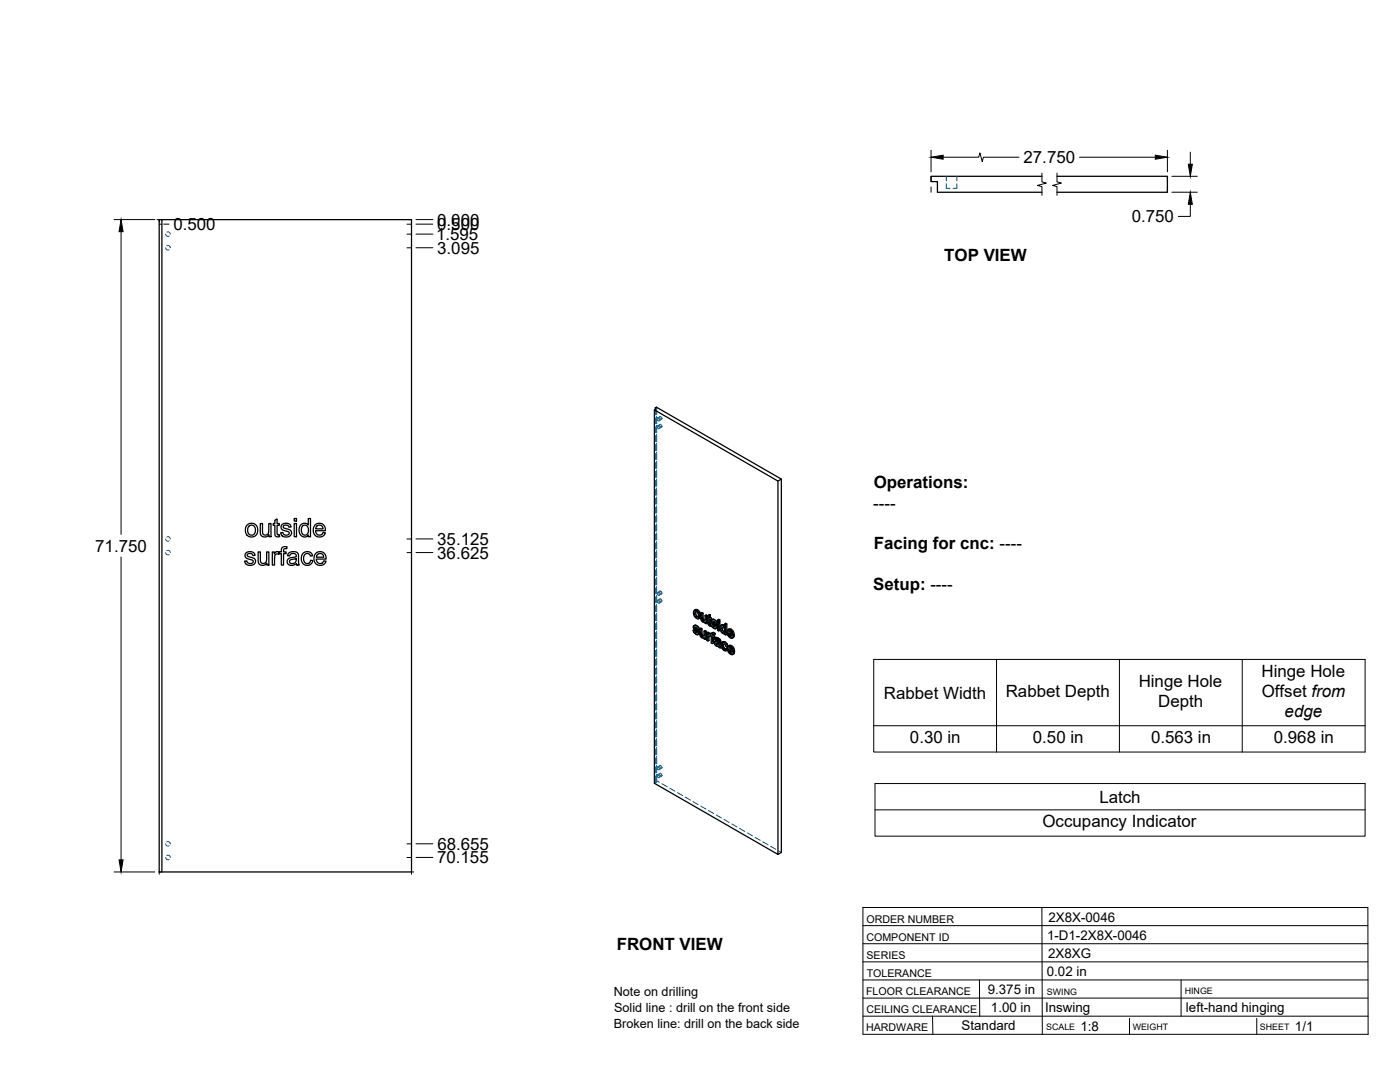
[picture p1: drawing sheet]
<svg xmlns="http://www.w3.org/2000/svg" width="559mm" height="432mm" viewBox="0 0 559 432" stroke-linecap="round" stroke-linejoin="round" font-family="sans-serif">
<!-- layer: Hidden -->
<g fill="none" stroke="#00557f" stroke-width=".4">
<path d="M377.7 73.3v1.8h1.5M377.7 70.4v1.8M381.9 73.3v1.8h-1.5M381.9 70.4v1.8M66.1 98.9l.5 .8h.9M66.1 93.5l.5 .7h.9M66.6 98.1h.8l.6 .8M66.6 92.6h.8l.6 .8M261.6 163.4v2.1M261.6 166.7v2.4M261.6 170.3v2.4M261.6 173.9v2.4"/>
<path d="M261.6 177.4v2.4M262 162.5v2.5M262 166.2v2.3M262 169.7v2.4M262 173.3v2.4M262 176.9v2.3M262.1 163.1v2.4M262.1 166.7v2.4M262.1 170.3v2.4M262.1 173.9v2.4M262.1 177.4v2.4M262.3 170a.55 .55 0 0 1 .8 .3 .55 .55 0 0 1-.3 .7z"/>
<path d="M262.3 166.9a.54 .54 0 0 1 .8 .3 .54 .54 0 0 1-.3 .7zM263.4 169.4a.56 .56 0 0 1 .7 .4 .56 .56 0 0 1-.3 .7l-.5-.7zM263.4 166.3a.56 .56 0 0 1 .7 .3 .56 .56 0 0 1-.3 .7l-.5-.6zM263.4 169.4l-1 .5M263.4 166.3l-1 .5M264.1 170.5l-1 .5M264.1 167.4l-1 .5M261.6 181v2.4M261.6 184.6v2.4M261.6 188.2v2.3M261.6 191.7v2.4M261.6 195.3v2.4"/>
<path d="M261.6 198.9v2.4M262 180.4v2.4M262 184v2.4M262 187.6v2.4M262 191.2v2.3M262 194.7v2.4M262 198.3v2.4M262.1 181v2.4M262.1 184.6v2.4M262.1 188.2v2.3M262.1 191.7v2.4M262.1 195.3v2.4"/>
<path d="M262.1 198.9v2.4M66.1 215.1l.5 .8h.9M66.6 219.8l.8-.1 .6 .8M66.6 214.3h.8l.6 .8M261.6 202.4v2.4M261.6 206v2.4M261.6 209.6v2.4M261.6 213.1v2.4M261.6 216.7v2.4M262 201.9v2.4M262 205.4v2.4M262 209v2.4"/>
<path d="M262 212.6v2.4M262 216.2v2.3M262 219.7v2.4M262.1 202.4v2.4M262.1 206v2.4M262.1 209.6v2.4M262.1 213.1v2.4M262.1 216.7v2.4M66.1 220.5l.5 .8h.9M261.6 220.3v2.4M261.6 223.9v2.4M261.6 227.4v2.4"/>
<path d="M261.6 231v2.4M261.6 234.6v2.4M261.6 238.2v2.3M262 223.3v2.4M262 226.9v2.4M262 230.4v2.4M262 234v2.4M262 237.6v2.4M262.1 220.3v2.4M262.1 223.9v2.4M262.1 227.4v2.4M262.1 231v2.4"/>
<path d="M262.1 234.6v2.4M262.1 238.2v2.3M262.4 239.6a.56 .56 0 0 1 .7 .3 .56 .56 0 0 1-.3 .8l-.5-.7zM262.4 236.5a.56 .56 0 0 1 .7 .3 .56 .56 0 0 1-.3 .8l-.5-.7zM263.4 239.1a.55 .55 0 0 1 .7 .3 .55 .55 0 0 1-.3 .7zM263.4 236a.54 .54 0 0 1 .7 .2 .54 .54 0 0 1-.3 .8zM263.4 239l-1 .6M263.4 235.9l-1 .6M264.1 237l-1 .6M261.6 241.7v2.4M261.6 245.3v2.4M261.6 248.9v2.3"/>
<path d="M261.6 252.5v2.3M261.6 256v2.4M261.6 259.6v2.4M262 241.2v2.3M262 244.7v2.4M262 248.3v2.4M262 251.9v2.4M262 255.5v2.3M262 259v2.4M262.1 241.7v2.4M262.1 245.3v2.4M262.1 248.9v2.3"/>
<path d="M262.1 252.5v2.3M262.1 256v2.4M262.1 259.6v2.4M264.1 240.1l-1 .6M277.1 251.2l.3 1M277.2 250l-.5 .3M277.2 249.7l-.4 .2M277.2 244.3l-.4 .2M277.3 251.3l.3 .3M277.3 250.4l-.5 .3M277.4 249.5l-.2 .5 .1 .6 1.3 1.2a.36 .36 0 0 1 .2 .4 .36 .36 0 0 1-.3 .4l.3-.3M277.4 252.2l.9 .7 .7 .1"/>
<path d="M277.4 252.2l-.4 .2M277.5 251.4l-.1 .1M277.5 250.9l-.4 .3M277.6 245.6l.9 .9 .8 .1M277.6 245.6l-.5 .3M277.6 250.2l-.1 .1M277.6 250.3a.33 .33 0 0 1 .3-.4 .33 .33 0 0 1 .4 .3l.8 .9M277.6 243.2l-.4 .9 .4 1.5M277.7 250l-.5 .3M277.9 243.8l-.1 .2M277.9 243.8l.8 .2 .5 .9v.9l-.5 .4M277.9 243.8l-.4 .2"/>
<path d="M278.2 250.1l-.5 .3M278.2 252.9l-.5 .2M278.2 251l.4 .3M278.5 243.8l-.5 .3M278.5 246.5l-.5 .3M278.6 250.5l-.5 .2M278.7 252.6l-.5 .2M278.7 252l-.5 .2M278.7 250.9l-.4 .3M278.7 253l-.4 .3M279 246.1l-.4 .3M279 244.4l-.4 .3"/>
<path d="M279.1 246.7l-.5 .3M279.2 245.4l-.4 .2M279.8 250.7l.1 2.8 .9 .8 .7-.1v.5l.4 .2M279.8 253l-.5 .3M279.9 253.5l-.4 .2M280.2 244.5l.2 2.9 .8 .7 .7-.1v.4l.4 .3M280.2 246.8l-.4 .3M280.2 253.9l-.4 .3M280.4 247.2l-.5 .3M280.6 254.3l-.4 .2M280.6 247.7l-.4 .2M281.1 248l-.5 .3"/>
<path d="M281.1 254l-.2 .1M281.4 253.8l-.6 .4M281.4 251.7v1.9l-.5 .4M281.5 254.2l-.5 .3 .3-.1M281.5 254.7l-.5 .2M281.7 247.7l-.5 .3M281.8 247.6l-.5 .3 .2-.2M281.9 245.4l-.1 2-.4 .3M281.9 248.4l-.4 .3M281.9 248l-.4 .3 .2-.2M282.6 252.3v3l.4 .3M282.6 255.3l-.5 .3"/>
<path d="M282.7 245.9l-.1 .1M283 253l-.5 .2M283.1 245.4v.7l-.4-.2v.4l.4 .2v2.4l.9 .8-.2-.6M283.1 246.1l-.8 .5v-.4M283.1 246.5l-.5 .3M283.1 253.4l.3-.2 .4 .4 .2-.3 .4 .4v2.6l.4 .3M283.1 248.9l-.4 .2M283.2 252.8l-.2 .1M283.3 253.2l-.6 .3 .5-.2M283.3 249.2l-.4 .3M283.5 253.3l-.4 .3M283.5 246.8l-.4 .2"/>
<path d="M283.7 249.5l-.5 .3M284 247l-.5-.2v.5M284 253.2l-.5 .2M284 253.5l-.5 .2M284 253.3l-.5 .2M284 249.2l-.2 .1M284 249.7h-.1M284.2 248.9l.3 .9M284.3 247.6l-.5 .3M284.4 253.3l-.5 .3M284.4 256.3l-.5 .3M284.4 253.7l-.5 .3"/>
<path d="M284.4 247.3l-.5 .2M284.4 248.9l.3 .3M284.4 248.1l-.5 .2M284.4 252.6l-.4 .2M284.5 247.2v1l1.2 1.2a.36 .36 0 0 1 .3 .5 .36 .36 0 0 1-.5 .2l.4-.2M284.5 252.4l-.1 .9-.4-.2M284.5 249.8l.8 .7 .8 .1M284.5 249.8l-.4 .2M284.6 249l-.1 .1M284.7 248.5l-.5 .3M284.7 247.8l-.1 .1M284.7 247.9a.33 .33 0 0 1 .3-.4 .33 .33 0 0 1 .4 .3l.9 .9"/>
<path d="M284.8 254l-.5 .2M284.8 247.6l-.5 .3M284.8 247.6l-.4 .2M284.9 253l-.5 .2M285.2 253l-.5 .3M285.3 247.7l-.5 .3M285.3 254.3l-.5-.3v.5M285.3 254.7l.5-.3-.2 .5 .4 .3a.86 .86 0 0 1 1 0 .86 .86 0 0 1 .3 .9l-.5-.1M285.3 250.5l-.4 .2M285.3 248.6l.4 .3M285.4 250.4l.4-.2-.5 .2M285.4 253.2l-.5-.2-.1 .3"/>
<path d="M285.5 256.2l-.5 .3M285.6 254.9l-.5 .2M285.6 255.8l-.5 .3M285.7 248.1l-.5 .2M285.7 255.7l-.2 .7 .2 .5 .8 .7 .8 .1 .1 .4M285.7 256.9l-.4 .3M285.8 249.6l-.5 .2M285.8 248.5l-.4 .3M285.9 250.7l-.5 .2M285.9 256.5l.3-.3a.86 .86 0 0 1 1 1l-.4 .1M286 256.2l-.3 .2M286.2 256.2l-.6 .3"/>
<path d="M286.2 254.9l-.4 .2M286.4 257.6l-.5 .2M286.7 255l-.5 .3M286.9 257.7l-.5 .3M286.9 248.3v3l.4 .3M286.9 247.2v.6l.4 .2M286.9 251.3l-.5 .3M286.9 247.8l-.5 .2M287.1 257.3l-.5 .3M287.2 255.5l-.5 .2M287.2 257.2l-.4 .3 .1-.1M287.3 256.5l-.4 .3"/>
<path d="M287.3 256l-.4 .2M287.3 256.1l-.4 .3M287.3 257.7l-.4 .2M287.4 258.1l.5 .3M287.4 258.1l-.4 .3M287.8 250.4l-.4 .2M288 249.6l-.5 .3M288 251.3l-.5 .2M288.2 249.3l-.4 1.1 .4 1.3 .5 .7 .6 .3 .4-.2v.4l.4 .3M288.3 257.1l-.5 .3M288.4 252.1l-.4 .2M288.4 256.3l-.4 .3"/>
<path d="M288.5 249.9l-.1 .2M288.5 249.9h.6l.5 .9 .1 1-.5 .4M288.5 249.9l-.4 .2 .4-.2M288.6 258.4l-.4 .3M288.6 256.1l-.3 1 .3 1.3 .9 1 .7 .1M288.8 256.8l.7-.2 1 1.2M288.9 256.6l-.4 .3M289 252.6l-.5 .2M289 249.9l-.5 .2M289.4 249.8l-.2 .1M289.5 259.4l-.5 .2M289.5 256.6l-.4 .3"/>
<path d="M289.5 252.2l-.4 .3M289.5 250.4l-.4 .3M289.6 259h.3M289.7 248.8v1.5l-.5-.7M289.7 250.3l-.5 .2M289.7 252.9l-.5 .3M289.7 252.5l-.5 .3 .3-.1M289.7 251.5l-.4 .2M289.9 257l-.5 .3M289.9 259l-.4 .2M290.1 257.6l-.5 .3M290.1 258.6l-.2 .4"/>
<path d="M290.3 258.7l.3 .2-.2 .4M290.6 258.9l-.3 .1M290.7 252l-.5 .3M290.8 258.6l-.5 .2M291 253.3l-.5 .3M291 251l-.3 .8 .3 1.5 1 1 .8 .1M291.1 252.4l-.4 .2M291.1 257.6l-.3 .8 .3 1.5 1 1h.8M291.1 259.9l-.4 .3M291.2 252.9l-.1-.5 2 1.1M291.3 258.9l-.5 .3M291.4 251.5l-.2 .2"/>
<path d="M291.4 251.5l.8 .3 .4 1-.6-.3M291.4 259.5l-.1-.6 1.9 1.2M291.4 251.5l-.5 .2M291.5 258l-.2 .3M291.5 258l.8 .3 .4 1.1-.6-.4M291.5 258l-.5 .3M291.9 251.5l-.5 .3M292 258.1l-.4 .2M292.1 253.9h.2M292.3 253.9l-.3 .2M292.4 253.9l-1 .6M292.4 252.1l-.4 .3"/>
<path d="M292.6 258.7l-.5 .3M292.6 252.8l-.5 .2M292.6 253.6l-.1 .1M292.6 254.4l-.4 .3M292.7 253.7l-.4 .2M292.7 259.4l-.4 .2M261.6 263.2v2.3M261.6 266.7v2.4M261.6 270.3v2.4M261.6 273.9v2.4M261.6 277.5v2.3M262 262.6v2.4"/>
<path d="M262 266.2v2.3M262 269.7v2.4M262 273.3v2.4M262 276.9v2.4M262.1 263.2v2.3M262.1 266.7v2.4M262.1 270.3v2.4M262.1 273.9v2.4M262.1 277.5v2.3M292 260.8l-.4 .3M292.2 260.5h.2M292.4 260.5l-.3 .2"/>
<path d="M292.5 260.5l-.4 .2M292.7 260.2h-.1M292.8 261l-.5 .3M292.8 260.3l-.4 .2M261.6 281v2.4M261.6 284.6v2.4M261.6 288.2v2.4M261.6 291.7v2.4M261.6 295.3v2.4M261.6 298.9v2.4M262 280.5v2.3M262 284v2.4"/>
<path d="M262 287.6v2.4M262 291.2v2.4M262 294.7v2.4M262 298.3v2.4M262.1 281v2.4M262.1 284.6v2.4M262.1 288.2v2.4M262.1 291.7v2.4M262.1 295.3v2.4M262.1 298.9v2.4M261.6 302.5v2.3M261.6 306v2.4"/>
<path d="M261.6 309.6v2.2M261.6 311.8l.5 .3M262 301.9v2.4M262 305.5v2.3M262 309v2.5M262 311.5l-.4 .3M262 311.5l1.2 .7M262.1 312.1l-.9 .5M262.1 302.5v2.3M262.1 306v2.4M262.1 309.6v2.5M262.4 309.2a.56 .56 0 0 1 .7 .4 .56 .56 0 0 1-.3 .7l-.5-.6z"/>
<path d="M262.4 306.1a.56 .56 0 0 1 .7 .4 .56 .56 0 0 1-.3 .7l-.5-.6zM263.4 308.7a.56 .56 0 0 1 .7 .3 .56 .56 0 0 1-.3 .7l-.4-.5zM263.4 305.5a.56 .56 0 0 1 .7 .4 .56 .56 0 0 1-.3 .7l-.5-.6zM263.4 308.6l-1 .6M263.4 305.5l-1 .6M264.1 309.7l-1 .6M264.1 306.6l-1 .6M264.2 312.8l2.1 1.2M267.3 314.6l2.1 1.1M270.4 316.3l2.1 1.2M273.5 318.1l2.1 1.2M276.6 319.9l2.1 1.2"/>
<path d="M66.1 336.8l.5 .7h.9M66.6 336l.8-.1 .6 .9M279.7 321.7l2.1 1.2M282.8 323.5l2.1 1.2M285.9 325.2l2.1 1.2M289 327l2.1 1.2M292.1 328.8l2.1 1.2M295.2 330.6l2.1 1.2M298.3 332.4l2.1 1.2M301.4 334.2l2 1.1M304.5 336l2.1 1.1M307.6 337.7l2 1.2"/>
<path d="M310.7 339.5l1.2 .7M66.1 342.2l.5 .8h.9M66.6 341.4h.8l.6 .8"/>
</g>
<!-- layer: Visible -->
<g fill="none" stroke="#000" stroke-width=".51">
<path d="M415.9 70.4h-44.3v2.1h2.6v4.2h41.7M421.9 70.4h44.1v6.3h-44.1M63.5 87.7h1.1v260.3h-1.1zM64.6 87.7h99.7v260.3h-99.7M261.6 162.8l.5 .3-.9 .5v149l49.3 28.4v-149M261.6 162.8l.4-.3 49.9 28.7-1.4 .8-49.3-28.4M261.6 162.8v.6M311.9 191.2v149l-1.4 .8M98.7 209.4l1.2-.5a2.66 2.66 0 0 1 3 3.6 2.66 2.66 0 0 1-4.7 .5l-.2-1a2.97 2.97 0 0 1 .7-2.6zM99.3 210.1l.8-.5a1.97 1.97 0 0 1 1.9 2 1.97 1.97 0 0 1-2 1.9l-.7-.4-.4-.9v-1.3zM103.9 208.9h.9v3a1.32 1.32 0 0 0 1.3 1.7 1.32 1.32 0 0 0 1.2-1.8v-2.9h.9v5.3h-.8v-.8a1.88 1.88 0 0 1-2.3 .8 1.88 1.88 0 0 1-1.2-2zM109.7 207.6l.9-.5v1.8h.9v.7h-.9v3.3l.3 .5h.6l.1 .8a1.33 1.33 0 0 1-1.5-.1 1.33 1.33 0 0 1-.4-1.5v-3h-.6v-.7h.6z"/>
<path d="M112.5 209.4l1.2-.6a1.94 1.94 0 0 1 2.5 1.5l-.9 .1a1.13 1.13 0 0 0-1.1-.9 1.13 1.13 0 0 0-1.1 1l.2 .2a4.1 4.1 0 0 1 3 1.5 2.18 2.18 0 0 1-1.5 2.1 2.18 2.18 0 0 1-2.5-.8l-.3-.9 .9-.1a1.23 1.23 0 0 0 1.3 1.1 1.23 1.23 0 0 0 1.2-1.2l-.7-.3a2.35 2.35 0 0 1-2.5-1.6zM117.4 208.9h.9v5.3h-.9zM117.4 206.9h.9v1.1h-.9zM120 209.5l1.1-.6a1.88 1.88 0 0 1 1.9 .6v-2.6h.9v7.3h-.8v-.7a2.18 2.18 0 0 1-2.6 .5 2.18 2.18 0 0 1-1.1-2.4zM120.8 209.9l.6-.3a2.12 2.12 0 0 1 1.8 1.6 2.12 2.12 0 0 1-.9 2.2l-.3 .1a2.1 2.1 0 0 1-1.7-1.4 2.1 2.1 0 0 1 .5-2.2zM125.7 209.6l1.5-.8a2.47 2.47 0 0 1 2.7 3h-3.9l.2 1a1.46 1.46 0 0 0 1.5 .8 1.46 1.46 0 0 0 1.2-1.1l1 .1-.3 .6-.5 .7-1.4 .4a2.79 2.79 0 0 1-2.6-1.7 2.79 2.79 0 0 1 .6-3zM126.5 210l.6-.4a1.43 1.43 0 0 1 1.8 1.5h-2.9zM98.1 220.7l1.2-.5a1.94 1.94 0 0 1 2.5 1.4l-.9 .1a1.13 1.13 0 0 0-1.1-.9 1.13 1.13 0 0 0-1.1 1l.3 .3a3.4 3.4 0 0 1 2.9 1.4 2.18 2.18 0 0 1-1.5 2.1 2.18 2.18 0 0 1-2.4-.8l-.4-.9h1a1.23 1.23 0 0 0 1.3 1 1.23 1.23 0 0 0 1.1-1.2l-.6-.3a2.35 2.35 0 0 1-2.6-1.6zM103 220.3h.9v2.9a1.32 1.32 0 0 0 1.4 1.7 1.32 1.32 0 0 0 1.1-1.8v-2.8h.9v5.2h-.8v-.8a1.88 1.88 0 0 1-2.2 .9 1.88 1.88 0 0 1-1.3-2.1zM108.7 220.3h.8v.8a1.25 1.25 0 0 1 2-.7l.8-.1v-.6a1.5 1.5 0 0 1 .7-1.5 1.5 1.5 0 0 1 1.6 0l-.2 .8a.83 .83 0 0 0-.8 0 .83 .83 0 0 0-.4 .8v.5h1v.7h-1v4.5h-.9v-4.5h-.8v-.5l-.2 .8a1.17 1.17 0 0 0-1.4 .1 1.17 1.17 0 0 0-.3 1.4v2.7h-.9zM115.1 220.9a2.39 2.39 0 0 1 4 .6l.3 4h-.9l-.2-.6a2 2 0 0 1-2.2 .8 2 2 0 0 1-1.5-1.9l.1-.1a2.04 2.04 0 0 1 2-1.2l.4-.1a.83 .83 0 0 0 1.1-.7 .83 .83 0 0 0-1.1-.8 1.23 1.23 0 0 0-1.5 1l-.9-.1zM115.7 223.6l2.6-.7a1.49 1.49 0 0 1-.8 1.9 1.49 1.49 0 0 1-2-.7z"/>
<path d="M120.8 220.9l1.4-.7 1.3 .1 .9 .6 .4 .9-.9 .1a1.44 1.44 0 0 0-1.9-.9 1.44 1.44 0 0 0-.8 1.9l.1 1.1a1.34 1.34 0 0 0 1.5 .9 1.34 1.34 0 0 0 1.2-1.3l.8 .1-.4 1a2.47 2.47 0 0 1-3.2 .5 2.47 2.47 0 0 1-.8-3.2zM126 220.9l1.5-.7a2.47 2.47 0 0 1 2.7 2.9h-4l.3 1a1.46 1.46 0 0 0 1.5 .8 1.46 1.46 0 0 0 1.2-1.1l.9 .1-.4 .9-.9 .7-.8 .1a2.79 2.79 0 0 1-2.6-1.7 2.79 2.79 0 0 1 .6-3zM126.7 221.3l.8-.4 .9 .1 .5 .4 .3 1h-2.9zM276.6 251.5l.8 1.4 .7 .4 .6-.1M276.9 249.8l.6-.3 .6 .2 .7 .6 .3 .8-.4 .3-.1-.6M277.1 250.4h.6l1 1M277.2 244.8l.2-.7 .4-.1 .8 .8 .1 1.3-.2 .3h-.5M277.3 251.3l-.7 .2 .5 .2M277.3 252.3l.4 .4 .5-.3M277.4 250.9l1 .9 .4-.2M277.4 251.5l-.3 .2 .1 .4 .5-.1M277.5 250.3l-.3 .3 .4-.3 .6 .7"/>
<path d="M277.5 249.5l-.7 .4-.1 .6 1.6 2.1M277.5 245.8l.5 .6 .5-.3M277.6 251.6l.7 .9M277.7 249.9l.5 .4 .5-.2M277.7 244.5l-.5 .3 .1 .5 .2 .5 .4-.3M277.7 252.7l.5 .1M277.7 249.5l-.7 .3M277.8 244l.1 1.4 .8 .8M277.8 250.6l-.4 .3-.2-.3M278 243.6l.9 1 .4-.3M278.1 249.7l-.4 .2-.4-.1M278.2 250.3l.4 .5 .4-.3"/>
<path d="M278.3 252.6l-.1 .2M278.4 251.8l.3 .5 .4-.3M278.5 243.4l-.5 .2-.8-.1M278.6 251.3l.7 1.3-.7 .7M278.7 252.3l.1 .5 .5-.3M278.8 252.8l-.1 .4 .4-.3M278.9 244.6l.3 1.3 .5-.3M279.1 246.7a1.73 1.73 0 0 1-2.3-1.8v-.8l.4-.6 .8-.3 .9 .5 .8 1.7-.2 1-.6 .5M279.2 245.9l-.1 .8 .4-.3M279.7 244.7l.5 .3 .4-.3M279.8 251.2v2.2l.4-.2M279.8 253.4l.2 .4 .4-.2"/>
<path d="M280 253.8l.3 .3 .5-.2M280.2 245v2.2l.4-.3M280.2 247.2l.2 .4 .4-.3M280.2 250.9l-.4 .3-.5-.2M280.3 254.1l.4 .1M280.4 247.6l.3 .3 .5-.2M280.7 247.9l.4 .1M280.9 254l-.6-.6-.1-2.5-.4-.2-.5 .3 .1 2.4 .7 1.1h.9M281 251.9l.4 .3 .5-.3M281 254.5v.4l.4 .3M281 254.5l-.1 .1M281.1 248l.2-.1z"/>
<path d="M281.4 247.7l-.7-.6-.1-2.4-.4-.2-.5 .2 .1 2.7 .8 .9h.9M281.4 245.7l.5 .2 .4-.2M281.4 252.2v3l.5-.3v-3l-.5-.2-.4 .2v1.8l-.3 .5 .2-.1M281.5 248.3v.4l.4 .2M281.5 248.3l-.2 .1M281.9 245.9v3l.4-.2v-3l-.4-.3-.5 .3-.1 2.1M282.3 246.6l.3 .2 .2 2.5 .8 .6 .3-.2M282.6 246l-.3 .2 .3 .2v-.8l.9-.3v1.1l.5 .2v.4l-.5 .3v-.4M282.6 253.7l.3-.2 .6 .3M283 252.9l-.4-.6-.5 .3v3l.5 .2M283 252.5l-.5 .3-.4-.2M283 254l-.4 .2v-.5l.4-.1v2l-.4 .2v-1.6"/>
<path d="M283.1 245.6v1l.4-.2M283.1 246.6l.4 .3 .5-.3M283.1 253l.4 .4M283.3 252.7l-.8 .5v-.4M283.3 249.3l.2 .1M283.5 245.3l-.9 .3M283.5 253.4v.3M283.5 253.7l.4 .3v2.6l.4 .2M283.5 253.5l-.1 .4M283.5 249.4l.1 .5M283.5 252.8l-.8 .2M283.5 252.8l-.7 .2"/>
<path d="M283.5 248.8l-.4 .3v-2.1l.4 .3 .3 1.8M283.6 248.9l-.5 .2M283.8 249.1l.7 1.3 .8 .5 .5-.1M283.8 249.1l-.6 .1M283.8 249.1h.1M283.8 249.3l-.3 .1M284 247.4l.6-.3 .9 .3 .8 1.3-.5 .3-.1-.6M284.1 252.7l.7-.3 .7 .4-.5 .7v-.4M284.3 253.8l.5 .3 .5-.2M284.4 248.9l-.6 .2 .4 .2M284.4 249.9l.5 .4 .4-.2M284.5 248.5l1 .9 .5-.2"/>
<path d="M284.5 249.1l-.3 .2 .1 .4 .5-.1M284.6 247.9l-.3 .4 .5-.3M284.6 247.1l-.7 .4-.1 .6 1.7 2.1M284.6 252.4l-.6 .3-.1 .9-.4-.2 .4-.3-.4-.3M284.6 252.8l.4 .3 .5-.3M284.7 249.2l.8 .9M284.7 247.9l.6 .7M284.8 253.3l.5 .6v.4l-.5 .2v-.4M284.8 254.5v2.1l-.5 .2v-2.6l.5 .3M284.8 247.5l.5 .4 .5-.2M284.8 248l1 1M284.8 248l-.6 .1"/>
<path d="M284.9 250.3l.4 .1M284.9 247.1l-.8 .3M284.9 248.2l-.4 .3-.2-.2M285 253.5l-.6-.3-.1 .6 .5-.2M285.1 252.5l-.9 .1M285.2 247.3l-.4 .2-.4-.1M285.3 247.9l.4 .5 .4-.2M285.4 254.7l.9-.3 1.3 1 .3 3-.5 .2-.1-.4M285.5 250.2l-.1 .2M285.5 249.4l.3 .5 .5-.3M285.6 256.5l.1-.1a.88 .88 0 0 1 1.1 1M285.6 257.1l.4 .4 .5-.3"/>
<path d="M285.7 256.4l-.2 .3M285.7 248.9l.7 1.4-.7 .6M285.8 255.7l-.7 .6 .2 .9 .7 .7h.9l.1 .5 .4 .2M285.8 249.9l.1 .5 .5-.3M285.9 250.4l-.1 .4 .4-.3M285.9 256.5l-.4 .2 .1 .3 .5-.1M286 256.5l.8 .8M286 255.2l-.5 .3a.72 .72 0 0 1 1-.1 .72 .72 0 0 1 .2 .9l-1-.4M286 255.2h.1M286 257.5l.5 .1M286.1 255.7l-.8 .2M286.2 254.4l-1 .5 .3 .6"/>
<path d="M286.3 254.9l.5 .4 .5-.3M286.4 248.6l.5 .2 .4-.2M286.4 247.4l.5 .3 .4-.3M286.5 257.6l.3-.1zM286.7 254.6l-.4 .3-.6-.2M286.8 256l-1-.3-.6 .3M286.8 255.3l.3 .4 .5-.3M286.9 248.3l.4 .3v3l-.4 .2v-3M286.9 248.3l-.5 .3v3l.5 .2M286.9 247.7v.6l.4-.3v-.6l-.4-.2-.5 .2v.6l.5 .3M287.1 255.7l.2 .4 .4-.2M287.3 256.1v2.1l.5-.3"/>
<path d="M287.7 249.6l.7-.3 .8 .3M288.1 251.9l.5 .5 .4-.2M288.1 250.1l.6 .1 .5 1v1.1l-.6 .1M288.1 250.1l-.3 .8M288.2 256.4l.7-.4 .6 .2 .7 .7 .3 .9-.4 .2-.4-.9M288.3 257.6l.2 1 .4-.2M288.3 250.6l-.5 .3 .1 .5 .2 .5 .4-.3M288.4 250.1l.1 1.4 .7 .7M288.4 249.3l-.5 .2a2 2 0 0 0 1.3 3.4v-.1M288.5 258.6l.5 .6 .5-.3M288.5 249.7l.4 .3M288.8 257.4l-.5 .2 .4-.8 1.4 1.2"/>
<path d="M288.8 256.8v1.3l.8 .9M288.9 256l-.5 .3a2.08 2.08 0 0 0 1.4 3.4M288.9 249.4l-.4 .3-.6-.2M289 256.5l.7 .6 .5-.2M289.2 252.8v.4l.5 .2M289.2 252.8l-.1 .1M289.5 256.2l-.5 .3-.6-.2M289.7 249.3v4.1l.4-.2v-4.2l-.4-.2-.5 .2v1.5l-.3-.5 .3-.1M289.7 258.8l-.2 .4h-.5M290.1 249l-.4 .3-.5-.3M290.3 259l-.5 .7 .6-.4M290.3 258.7l-.6 .1 .4 .3"/>
<path d="M290.9 253.5l.5 .6 .5-.2M291.1 252l-.4 .2 1.4 .8-.7-1.2-.5-.1-.2 .5M291.2 251.7l-.1 .3 .9 .5M291.2 252.9l.9 1M291.3 258.5l-.5 .3 1.5 .8-.7-1.3h-.6l-.2 .5M291.3 258.3v.2l.8 .5M291.4 253.3l-.5 .2-.2-.9 1.9 1.1M291.4 259.5l.8 1M291.4 251.4l.9 .9 .4-.3M291.4 254.1l.5 .1M291.5 259.8l-.5 .3-.2-.9 1.9 1.1M291.5 257.9l.9 .9 .5-.2"/>
<path d="M291.9 251.1l-1.4 .2M292 257.7l-1.3 .1M292.1 253.9l.5 .3 .4-.2M292.1 253.9l-.1 .2M292.3 252.3l.3 1.3 .5-.3M292.4 258.8l.3 1.4 .5-.3M292.5 253.7l-.4 .2M292.6 253.6l.5-.1-.1-.6-.6-1.4-1-.6-.9 .4-.3 1 .3 1.3 1.3 1.1 .8-.5M292.7 253.7l.3 .4-.7 .5M291 260.1l.6 .6 .4-.3M291.6 260.7l.4 .1M292.3 260.4l.4 .4 .5-.3"/>
<path d="M292.3 260.4l-.2 .3M292.6 260.2l-.3 .2M292.7 260.2l.5-.1v-.5l-.7-1.6-.9-.5-.9 .3-.4 1.2 .5 1.3 1.2 1 .7-.5M292.8 260.3l.4 .2-.1 .3-.7 .4"/>
</g>
<!-- layer: Reference -->
<g fill="none" stroke="#000" stroke-width=".4">
<path d="M371.6 70.4v2.1M371.6 74.6v2.1M466 70.4v2.1M466 74.6v2.1M62.6 87.7h.9v.9M63.5 89.5h1M162.4 93.4h1.9M162.4 98.9h1.9M162.4 89.5h1.9M163.3 87.7h1v.9M162.4 215.1h1.9M162.4 220.5h1.9"/>
<path d="M162.4 336.8h1.9M64.5 348h-1v.9M162.4 342.2h1.9M165.2 348h-.9v.9"/>
</g>
<!-- layer: Hidden Narrow -->
<path d="M278.2 251.5l-.4 .3M279.8 252.5l-.5 .3M280.2 246.3l-.5 .3M281.4 253.3l-.4 .2M281.9 247l-.5 .3M283.1 248.2l-.5 .3M284.4 253l-.5 .3M284.8 253.3h-.1M285.3 249.1l-.4 .3M286.6 256.3l-.5 .3M287.3 256.7l-.4 .3" fill="none" stroke="#000" stroke-width=".4"/>
<!-- layer: Visible Narrow -->
<path d="M278.2 251l-.5 .2M280.2 252.6l-.4 .3M280.6 246.4l-.4 .2M283.5 248.5l-.4 .3M284.7 253.3l-.4 .3M285.3 248.6l-.4 .2M286.5 255.8l-.4 .3M287.7 256.3l-.4 .3M287.7 257l-.4 .3" fill="none" stroke="#000" stroke-width=".4"/>
<!-- layer: Titleblock -->
<g fill="none" stroke="#000" stroke-width=".4">
<path d="M344.4 362.2h201.6l.1 50.6h-201.7zM344.4 376.6h201.6M344.4 369.4h201.6M415.9 362.2l.1 50.6M344.4 383.9h201.6M344.4 398.3h201.6M344.4 391.1h201.6M390.9 391.1l.2 14.4M471.4 391.1v14.4M344.4 405.5h201.7M372.2 405.5l.1 7.3M450.8 406.4v6.4"/>
<path d="M501.6 406.4v6.4"/>
</g>
<!-- layer: FD_Dimensions -->
<g fill="none" stroke="#000" stroke-width=".4">
<path d="M371.6 59.9v8.7M466 59.9v8.7M376.4 62.7h14.3l.4-1.7 .9 3.5 .5-1.8h14.2M430.9 62.7h30.2M467.7 70.4h10.2M467.7 76.7h10.2M475.1 60.7v4.8M45.5 87.6h16.3M48.3 92.5v120.8M65.3 89.5h2.2M166 87.6h6.8M166 93.4h6.8"/>
<path d="M166 98.9h6.8M166 89.5h6.8M475.1 81.5v4.9h-4.8M166 215.1h6.8M48.3 222.3v120.9M166 220.5h6.8M166 336.7h6.8M45.5 348h16.3M166 342.2h6.8"/>
</g>
<path d="M371.6 62.7l4.8-.8v1.6zM461.1 61.9l4.9 .8-4.9 .8zM474.3 65.5h1.6l-.8 4.9zM48.3 87.6l.8 4.9h-1.6zM475.1 76.7l.8 4.8h-1.6zM47.5 343.2h1.6l-.8 4.8z" fill="#000" stroke="#000" stroke-width=".4"/>
<!-- layer: Break Lines -->
<path d="M415.9 69.1v3.5l1.7 .5-3.5 .9 1.8 .5v3.5M421.9 69.1v3.5l1.7 .5-3.5 .9 1.8 .5v3.5" fill="none" stroke="#000" stroke-width=".4"/>
<!-- layer: Custom Tables -->
<path d="M348.7 263.2h196.2v36.9h-196.2zM397.8 263.2v36.9M446.8 263.2v36.9M495.8 263.2v36.9M348.7 289.6h196.2M349.2 312.7h195.7v21h-195.7zM349.2 323.2h195.7" fill="none" stroke="#000" stroke-width=".4"/>
<g font-size="6.7">
<text x="408.5" y="65.1">27.750</text>
<text x="451.7" y="88.7">0.750</text>
<text x="69.2" y="91.8">0.500</text>
<text x="174.1" y="95.8">1.595</text>
<text x="174.5" y="90">0.000</text>
<text x="174.5" y="91.8">0.500</text>
<text x="174.5" y="101.2">3.095</text>
<text x="376.9" y="104.1">TOP VIEW</text>
<text x="348.7" y="194.9">Operations:</text>
<text x="348.5" y="203">----</text>
<text x="38" y="220.2">71.750</text>
<text x="174.5" y="217.4">35.125</text>
<text x="348.7" y="219.2">Facing for cnc: ----</text>
<text x="174.5" y="222.9">36.625</text>
<text x="348.5" y="235.3">Setup: ----</text>
<text x="454.5" y="274.1">Hinge Hole</text>
<text x="503.6" y="270">Hinge Hole</text>
<text x="352.8" y="278.8">Rabbet Width</text>
<text x="401.4" y="278.2">Rabbet Depth</text>
<text x="503.6" y="278.2">Offset from</text>
<text x="462.3" y="282.2">Depth</text>
<text x="512.8" y="286.2">edge</text>
<text x="363.2" y="296.5">0.30 in</text>
<text x="412.3" y="296.5">0.50 in</text>
<text x="459.4" y="296.5">0.563 in</text>
<text x="508.4" y="296.5">0.968 in</text>
<text x="438.8" y="320.3">Latch</text>
<text x="416.1" y="330.2">Occupancy Indicator</text>
<text x="174.6" y="339.1">68.655</text>
<text x="174.5" y="344.6">70.155</text>
<text x="246.2" y="379.1">FRONT VIEW</text>
</g>
<g font-size="5.3">
<text x="418.5" y="367.9">2X8X-0046</text>
<text x="417.9" y="375">1-D1-2X8X-0046</text>
<text x="418.4" y="382.3">2X8XG</text>
<text x="417.8" y="389.5">0.02 in</text>
<text x="394.3" y="396.8">9.375 in</text>
<text x="395.5" y="403.7">1.00 in</text>
<text x="417.2" y="404.1">Inswing</text>
<text x="473.4" y="403.9">left-hand hinging</text>
<text x="383.8" y="411">Standard</text>
<text x="431.3" y="411.5">1:8</text>
<text x="516.9" y="411.5">1/1</text>
</g>
<g font-size="5.1">
<text x="245" y="397.3">Note on drilling</text>
<text x="245.1" y="403.8">Solid line : drill on the front side</text>
<text x="245" y="410.3">Broken line: drill on the back side</text>
</g>
<g font-size="4.3">
<text x="345.8" y="368.4">ORDER NUMBER</text>
<text x="345.8" y="375.5">COMPONENT ID</text>
<text x="345.8" y="382.7">SERIES</text>
<text x="345.9" y="389.9">TOLERANCE</text>
<text x="345.7" y="397.2">FLOOR CLEARANCE</text>
<text x="345.8" y="404.4">CEILING CLEARANCE</text>
<text x="345.7" y="411.6">HARDWARE</text>
</g>
<g font-size="3.5">
<text x="417.9" y="397">SWING</text>
<text x="472.9" y="396.7">HINGE</text>
<text x="417.5" y="410.9">SCALE</text>
<text x="452.1" y="410.9">WEIGHT</text>
<text x="502.9" y="410.9">SHEET</text>
</g>
</svg>
